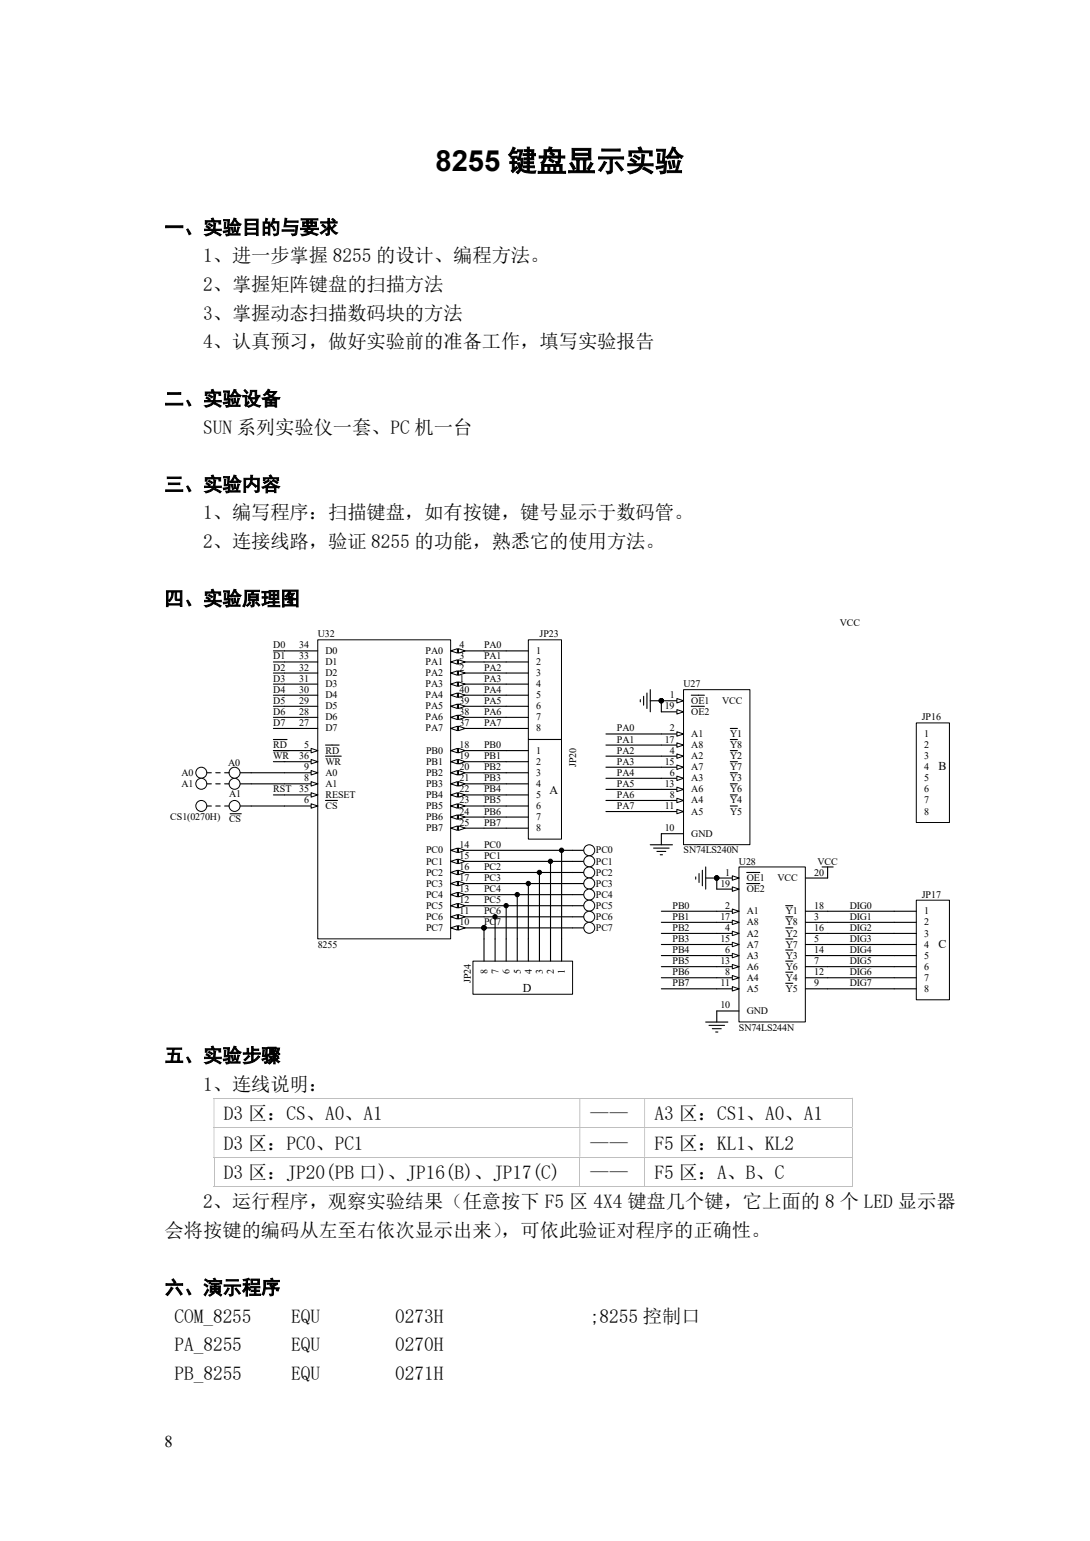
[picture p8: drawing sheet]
<svg xmlns="http://www.w3.org/2000/svg" width="210mm" height="297mm" viewBox="0 0 210 297" stroke-linecap="round" stroke-linejoin="round" font-family="sans-serif">
<path d="M61.2 123.3h25.6v57.7h-25.6z" fill-rule="evenodd" fill="#fff" stroke="#000" stroke-width=".19"/>
<path d="M54.8 125.5h6.4M54.8 127.6h6.4M54.8 129.7h6.4M54.8 131.9h6.4M54.8 134h6.4M54.8 136.1h6.4M54.8 138.3h6.4M86.8 125.5h6.5M54.8 140.4h6.4" fill="none" stroke="#000" stroke-width=".21"/>
<g fill="#fff" stroke="#000" stroke-width=".19">
<path d="M86.8 125.5l1.3-.5v.9z"/>
<path d="M88.3 125l1.3 .5-1.3 .4z"/>
</g>
<path d="M86.8 127.6h6.5" fill="none" stroke="#000" stroke-width=".21"/>
<g fill="#fff" stroke="#000" stroke-width=".19">
<path d="M86.8 127.6l1.3-.4v.8z"/>
<path d="M88.3 127.2l1.3 .4-1.3 .4z"/>
</g>
<path d="M86.8 129.7h6.5" fill="none" stroke="#000" stroke-width=".21"/>
<g fill="#fff" stroke="#000" stroke-width=".19">
<path d="M86.8 129.7l1.3-.4v.9z"/>
<path d="M88.3 129.3l1.3 .4-1.3 .5z"/>
</g>
<path d="M86.8 131.9h6.5" fill="none" stroke="#000" stroke-width=".21"/>
<g fill="#fff" stroke="#000" stroke-width=".19">
<path d="M86.8 131.9l1.3-.5v.9z"/>
<path d="M88.3 131.4l1.3 .5-1.3 .4z"/>
</g>
<path d="M86.8 134h6.5" fill="none" stroke="#000" stroke-width=".21"/>
<g fill="#fff" stroke="#000" stroke-width=".19">
<path d="M86.8 134l1.3-.4v.8z"/>
<path d="M88.3 133.6l1.3 .4-1.3 .4z"/>
</g>
<path d="M86.8 136.1h6.5" fill="none" stroke="#000" stroke-width=".21"/>
<g fill="#fff" stroke="#000" stroke-width=".19">
<path d="M86.8 136.1l1.3-.4v.9z"/>
<path d="M88.3 135.7l1.3 .4-1.3 .5z"/>
</g>
<path d="M86.8 138.3h6.5" fill="none" stroke="#000" stroke-width=".21"/>
<g fill="#fff" stroke="#000" stroke-width=".19">
<path d="M86.8 138.3l1.3-.5v.9z"/>
<path d="M88.3 137.8l1.3 .5-1.3 .4z"/>
</g>
<path d="M86.8 140.4h6.5" fill="none" stroke="#000" stroke-width=".21"/>
<g fill="#fff" stroke="#000" stroke-width=".19">
<path d="M86.8 140.4l1.3-.4v.8z"/>
<path d="M88.3 140l1.3 .4-1.3 .4z"/>
</g>
<path d="M86.8 144.7h6.5" fill="none" stroke="#000" stroke-width=".21"/>
<g fill="#fff" stroke="#000" stroke-width=".19">
<path d="M86.8 144.7l1.3-.5v.9z"/>
<path d="M88.3 144.2l1.3 .5-1.3 .4z"/>
</g>
<path d="M86.8 146.8h6.5" fill="none" stroke="#000" stroke-width=".21"/>
<g fill="#fff" stroke="#000" stroke-width=".19">
<path d="M86.8 146.8l1.3-.4v.8z"/>
<path d="M88.3 146.4l1.3 .4-1.3 .4z"/>
</g>
<path d="M86.8 148.9h6.5" fill="none" stroke="#000" stroke-width=".21"/>
<g fill="#fff" stroke="#000" stroke-width=".19">
<path d="M86.8 148.9l1.3-.4v.9z"/>
<path d="M88.3 148.5l1.3 .4-1.3 .5z"/>
</g>
<path d="M86.8 151.1h6.5" fill="none" stroke="#000" stroke-width=".21"/>
<g fill="#fff" stroke="#000" stroke-width=".19">
<path d="M86.8 151.1l1.3-.4v.8z"/>
<path d="M88.3 150.7l1.3 .4-1.3 .4z"/>
</g>
<path d="M86.8 153.2h6.5" fill="none" stroke="#000" stroke-width=".21"/>
<g fill="#fff" stroke="#000" stroke-width=".19">
<path d="M86.8 153.2l1.3-.4v.8z"/>
<path d="M88.3 152.8l1.3 .4-1.3 .4z"/>
</g>
<path d="M86.8 155.4h6.5" fill="none" stroke="#000" stroke-width=".21"/>
<g fill="#fff" stroke="#000" stroke-width=".19">
<path d="M86.8 155.4l1.3-.5v.9z"/>
<path d="M88.3 154.9l1.3 .5-1.3 .4z"/>
</g>
<path d="M86.8 157.5h6.5" fill="none" stroke="#000" stroke-width=".21"/>
<g fill="#fff" stroke="#000" stroke-width=".19">
<path d="M86.8 157.5l1.3-.4v.8z"/>
<path d="M88.3 157.1l1.3 .4-1.3 .4z"/>
</g>
<path d="M86.8 159.6h6.5" fill="none" stroke="#000" stroke-width=".21"/>
<g fill="#fff" stroke="#000" stroke-width=".19">
<path d="M86.8 159.6l1.3-.4v.8z"/>
<path d="M88.3 159.2l1.3 .4-1.3 .4z"/>
</g>
<path d="M86.8 163.9h6.5" fill="none" stroke="#000" stroke-width=".21"/>
<g fill="#fff" stroke="#000" stroke-width=".19">
<path d="M86.8 163.9l1.3-.4v.8z"/>
<path d="M88.3 163.5l1.3 .4-1.3 .4z"/>
</g>
<path d="M86.8 166h6.5" fill="none" stroke="#000" stroke-width=".21"/>
<g fill="#fff" stroke="#000" stroke-width=".19">
<path d="M86.8 166l1.3-.4v.9z"/>
<path d="M88.3 165.6l1.3 .4-1.3 .5z"/>
</g>
<path d="M86.8 168.2h6.5" fill="none" stroke="#000" stroke-width=".21"/>
<g fill="#fff" stroke="#000" stroke-width=".19">
<path d="M86.8 168.2l1.3-.5v.9z"/>
<path d="M88.3 167.7l1.3 .5-1.3 .4z"/>
</g>
<path d="M86.8 170.3h6.5" fill="none" stroke="#000" stroke-width=".21"/>
<g fill="#fff" stroke="#000" stroke-width=".19">
<path d="M86.8 170.3l1.3-.4v.8z"/>
<path d="M88.3 169.9l1.3 .4-1.3 .4z"/>
</g>
<path d="M86.8 172.4h6.5" fill="none" stroke="#000" stroke-width=".21"/>
<g fill="#fff" stroke="#000" stroke-width=".19">
<path d="M86.8 172.4l1.3-.4v.9z"/>
<path d="M88.3 172l1.3 .4-1.3 .5z"/>
</g>
<path d="M86.8 174.6h6.5" fill="none" stroke="#000" stroke-width=".21"/>
<g fill="#fff" stroke="#000" stroke-width=".19">
<path d="M86.8 174.6l1.3-.5v.9z"/>
<path d="M88.3 174.1l1.3 .5-1.3 .4z"/>
</g>
<path d="M86.8 176.7h6.5" fill="none" stroke="#000" stroke-width=".21"/>
<g fill="#fff" stroke="#000" stroke-width=".19">
<path d="M86.8 176.7l1.3-.4v.8z"/>
<path d="M88.3 176.3l1.3 .4-1.3 .4z"/>
</g>
<path d="M86.8 178.8h6.5" fill="none" stroke="#000" stroke-width=".21"/>
<g fill="#fff" stroke="#000" stroke-width=".19">
<path d="M86.8 178.8l1.3-.4v.9z"/>
<path d="M88.3 178.4l1.3 .4-1.3 .5z"/>
</g>
<path d="M54.8 144.7h6.4" fill="none" stroke="#000" stroke-width=".21"/>
<path d="M59.9 144.2l1.3 .5-1.3 .4z" fill="#fff" stroke="#000" stroke-width=".19"/>
<path d="M54.8 146.8h6.4M62.7 143.6h2.6" fill="none" stroke="#000" stroke-width=".21"/>
<path d="M59.9 146.4l1.3 .4-1.3 .4z" fill="#fff" stroke="#000" stroke-width=".19"/>
<path d="M54.8 148.9h6.4M62.7 145.7h3" fill="none" stroke="#000" stroke-width=".21"/>
<path d="M59.9 148.5l1.3 .4-1.3 .5z" fill="#fff" stroke="#000" stroke-width=".19"/>
<path d="M54.8 151.1h6.4" fill="none" stroke="#000" stroke-width=".21"/>
<path d="M59.9 150.7l1.3 .4-1.3 .4z" fill="#fff" stroke="#000" stroke-width=".19"/>
<path d="M54.8 153.2h6.4" fill="none" stroke="#000" stroke-width=".21"/>
<path d="M59.9 152.8l1.3 .4-1.3 .4z" fill="#fff" stroke="#000" stroke-width=".19"/>
<path d="M54.8 155.4h6.4" fill="none" stroke="#000" stroke-width=".21"/>
<path d="M59.9 154.9l1.3 .5-1.3 .4z" fill="#fff" stroke="#000" stroke-width=".19"/>
<g fill="none" stroke="#000" stroke-width=".21">
<path d="M52.7 125.5h2.1M52.7 127.6h2.1M52.7 129.7h2.1M52.7 131.9h2.1M52.7 134h2.1M52.7 136.1h2.1M52.7 138.3h2.1M93.3 125.5h4.2M93.3 127.6h4.2M93.3 129.7h4.2M93.3 131.9h4.2M93.3 134h4.2"/>
<path d="M93.3 136.1h4.2M93.3 138.3h4.2M48.4 148.9h6.4M48.4 151.1h6.4M52.7 144.7h3M52.7 142.5h2.6M52.7 140.4h2.1M52.7 153.2h2.1M52.7 146.8h2.1M62.7 154.3h2.3M93.3 144.7h4.2M93.3 140.4h4.2"/>
<path d="M93.3 153.2h4.2M93.3 146.8h4.2M93.3 148.9h4.2M93.3 151.1h4.2M93.3 155.4h4.2M93.3 157.5h4.2M93.3 159.6h4.2"/>
</g>
<circle cx="93.2" cy="178.8" r=".42" fill="#000" stroke="#000" stroke-width=".19"/>
<path d="M101.8 123.3h6.4v19.2h-6.4z" fill-rule="evenodd" fill="#fff" stroke="#000" stroke-width=".19"/>
<path d="M97.5 125.5h4.3M97.5 127.6h4.3M97.5 129.7h4.3M97.5 131.9h4.3M97.5 134h4.3M97.5 136.1h4.3M97.5 138.3h4.3M97.5 140.4h4.3" fill="none" stroke="#000" stroke-width=".21"/>
<path d="M101.8 142.5h6.4v19.2h-6.4z" fill-rule="evenodd" fill="#fff" stroke="#000" stroke-width=".19"/>
<path d="M97.5 144.7h4.3M97.5 146.8h4.3M97.5 148.9h4.3M97.5 151.1h4.3M97.5 153.2h4.3M97.5 155.4h4.3M97.5 157.5h4.3M97.5 159.6h4.3" fill="none" stroke="#000" stroke-width=".21"/>
<path d="M91.1 185.2h19.2v6.4h-19.2z" fill-rule="evenodd" fill="#fff" stroke="#000" stroke-width=".19"/>
<path d="M46.3 155.4h2.1M93.3 181v4.2M95.4 181v4.2M97.5 181v4.2M99.7 181v4.2M101.8 181v4.2M103.9 181v4.2M106.1 181v4.2M108.2 181v4.2" fill="none" stroke="#000" stroke-width=".21"/>
<circle cx="45.2" cy="155.3" r="1.06" fill="#fff" stroke="#000" stroke-width=".19"/>
<path d="M110.3 163.9h2.2" fill="none" stroke="#000" stroke-width=".21"/>
<circle cx="113.5" cy="163.9" r="1.06" fill="#fff" stroke="#000" stroke-width=".19"/>
<path d="M110.3 166h2.2" fill="none" stroke="#000" stroke-width=".21"/>
<circle cx="113.5" cy="166" r="1.06" fill="#fff" stroke="#000" stroke-width=".19"/>
<path d="M110.3 168.2h2.2" fill="none" stroke="#000" stroke-width=".21"/>
<circle cx="113.5" cy="168.2" r="1.06" fill="#fff" stroke="#000" stroke-width=".19"/>
<path d="M110.3 170.3h2.2" fill="none" stroke="#000" stroke-width=".21"/>
<circle cx="113.5" cy="170.3" r="1.06" fill="#fff" stroke="#000" stroke-width=".19"/>
<path d="M110.3 172.4h2.2" fill="none" stroke="#000" stroke-width=".21"/>
<circle cx="113.5" cy="172.4" r="1.06" fill="#fff" stroke="#000" stroke-width=".19"/>
<path d="M110.3 174.6h2.2" fill="none" stroke="#000" stroke-width=".21"/>
<circle cx="113.5" cy="174.6" r="1.06" fill="#fff" stroke="#000" stroke-width=".19"/>
<path d="M110.3 176.7h2.2" fill="none" stroke="#000" stroke-width=".21"/>
<circle cx="113.5" cy="176.7" r="1.06" fill="#fff" stroke="#000" stroke-width=".19"/>
<path d="M110.3 178.8h2.2" fill="none" stroke="#000" stroke-width=".21"/>
<circle cx="113.5" cy="178.8" r="1.06" fill="#fff" stroke="#000" stroke-width=".19"/>
<path d="M46.3 151.1h2.1" fill="none" stroke="#000" stroke-width=".21"/>
<circle cx="45.2" cy="151.1" r="1.06" fill="#fff" stroke="#000" stroke-width=".19"/>
<path d="M46.3 148.9h2.1" fill="none" stroke="#000" stroke-width=".21"/>
<circle cx="45.2" cy="148.9" r="1.06" fill="#fff" stroke="#000" stroke-width=".19"/>
<g fill="none" stroke="#000" stroke-width=".21">
<path d="M44.3 156.8h2.2M48.4 155.4h6.4M93.3 163.9h17M93.3 166h17M93.3 168.2h17M93.3 170.3h17M93.3 172.4h17M93.3 174.6h17M93.3 176.7h17M95.4 176.7v4.3M97.5 174.6v6.4M99.7 172.4v8.6"/>
<path d="M101.8 170.3v10.7M103.9 168.2v12.8M106.1 166v15M108.2 163.9v17.1M110.3 178.8h-17v2.2"/>
</g>
<g fill="#000" stroke="#000" stroke-width=".19">
<circle cx="93.2" cy="178.8" r=".42"/>
<circle cx="95.4" cy="176.7" r=".42"/>
<circle cx="97.5" cy="174.6" r=".42"/>
<circle cx="99.7" cy="172.4" r=".42"/>
<circle cx="101.8" cy="170.3" r=".42"/>
<circle cx="103.9" cy="168.1" r=".42"/>
<circle cx="106.1" cy="166" r=".42"/>
<circle cx="108.2" cy="163.9" r=".42"/>
</g>
<g fill="#fff" stroke="#000" stroke-width=".19">
<path d="M176.5 139.3h6.4v19.2h-6.4z" fill-rule="evenodd"/>
<path d="M176.5 173.5h6.4v19.2h-6.4z" fill-rule="evenodd"/>
</g>
<path d="M172.3 175.6h4.2M172.3 177.8h4.2M172.3 179.9h4.2M172.3 182h4.2M172.3 184.2h4.2M172.3 186.3h4.2M172.3 188.4h4.2M172.3 190.6h4.2" fill="none" stroke="#000" stroke-width=".21"/>
<path d="M131.7 132.9h12.8v29.9h-12.8z" fill-rule="evenodd" fill="#fff" stroke="#000" stroke-width=".19"/>
<path d="M127.4 135.1h4.3" fill="none" stroke="#000" stroke-width=".21"/>
<path d="M130.4 134.6l1.3 .5-1.3 .4z" fill="#fff" stroke="#000" stroke-width=".19"/>
<path d="M133.2 134h2.5M127.4 141.5h4.3" fill="none" stroke="#000" stroke-width=".21"/>
<path d="M130.4 141l1.3 .5-1.3 .4z" fill="#fff" stroke="#000" stroke-width=".19"/>
<path d="M127.4 145.7h4.3" fill="none" stroke="#000" stroke-width=".21"/>
<path d="M130.4 145.3l1.3 .4-1.3 .5z" fill="#fff" stroke="#000" stroke-width=".19"/>
<path d="M127.4 150h4.3" fill="none" stroke="#000" stroke-width=".21"/>
<path d="M130.4 149.6l1.3 .4-1.3 .4z" fill="#fff" stroke="#000" stroke-width=".19"/>
<path d="M127.4 154.3h4.3" fill="none" stroke="#000" stroke-width=".21"/>
<path d="M130.4 153.9l1.3 .4-1.3 .4z" fill="#fff" stroke="#000" stroke-width=".19"/>
<path d="M127.4 156.4h4.3M140.7 153.2h1.4M140.7 148.9h1.4M140.7 144.7h1.4M140.7 140.4h1.4M140.7 142.5h1.4M140.7 146.8h1.4M140.7 151.1h1.4M140.7 155.4h1.4M127.4 160.7h4.3" fill="none" stroke="#000" stroke-width=".21"/>
<path d="M130.4 156l1.3 .4-1.3 .4z" fill="#fff" stroke="#000" stroke-width=".19"/>
<path d="M127.4 137.2h4.3" fill="none" stroke="#000" stroke-width=".21"/>
<path d="M130.4 136.8l1.3 .4-1.3 .4z" fill="#fff" stroke="#000" stroke-width=".19"/>
<path d="M133.2 136.1h2.5M127.4 152.1h4.3" fill="none" stroke="#000" stroke-width=".21"/>
<path d="M130.4 151.7l1.3 .4-1.3 .5z" fill="#fff" stroke="#000" stroke-width=".19"/>
<path d="M127.4 143.6h4.3" fill="none" stroke="#000" stroke-width=".21"/>
<path d="M130.4 143.2l1.3 .4-1.3 .4z" fill="#fff" stroke="#000" stroke-width=".19"/>
<path d="M127.4 147.9h4.3" fill="none" stroke="#000" stroke-width=".21"/>
<path d="M130.4 147.4l1.3 .5-1.3 .4z" fill="#fff" stroke="#000" stroke-width=".19"/>
<g fill="#000" stroke="#000" stroke-width=".19">
<circle cx="127.4" cy="135" r=".42"/>
<circle cx="138.1" cy="169.2" r=".42"/>
</g>
<g fill="none" stroke="#000" stroke-width=".21">
<path d="M123.4 134.8v.5M124 134.2v1.7M124.7 133.6v3M125.3 132.9v4.3M125.3 135.1h2.1v2.1M116.8 141.5h10.6M116.8 145.7h10.6M116.8 150h10.6M116.8 154.3h10.6M116.8 156.4h10.6M116.8 152.1h10.6M116.8 147.9h10.6"/>
<path d="M116.8 143.6h10.6M125.3 162.8h4.3M125.9 163.5h3M126.6 164.1h1.7M127.2 164.7h.4M127.4 160.7v2.1M127.4 175.6h10.7M127.4 179.9h10.7M127.4 177.8h10.7M134 169v.4M134.7 168.4v1.7M135.3 167.7v3"/>
<path d="M136 167.1v4.3M136 169.2h2.1v2.2M158.4 167.1h2.1M159.5 167.1v2.1M159.5 175.6h12.8M159.5 179.9h12.8M159.5 177.8h12.8M127.4 184.2h10.7M127.4 188.4h10.7M127.4 190.6h10.7M127.4 186.3h10.7M127.4 182h10.7"/>
<path d="M136 197h4.2M136.6 197.6h3M137.3 198.3h1.7M137.9 198.9h.4M138.1 194.9v2.1M159.5 184.2h12.8M159.5 188.4h12.8M159.5 190.6h12.8M159.5 186.3h12.8M159.5 182h12.8"/>
</g>
<path d="M142.4 167.1h12.8v29.9h-12.8z" fill-rule="evenodd" fill="#fff" stroke="#000" stroke-width=".19"/>
<path d="M138.1 169.2h4.3" fill="none" stroke="#000" stroke-width=".21"/>
<path d="M141.1 168.8l1.3 .4-1.3 .5z" fill="#fff" stroke="#000" stroke-width=".19"/>
<path d="M138.1 175.6h4.3M143.9 168.2h2.5" fill="none" stroke="#000" stroke-width=".21"/>
<path d="M141.1 175.2l1.3 .4-1.3 .5z" fill="#fff" stroke="#000" stroke-width=".19"/>
<path d="M138.1 179.9h4.3" fill="none" stroke="#000" stroke-width=".21"/>
<path d="M141.1 179.5l1.3 .4-1.3 .4z" fill="#fff" stroke="#000" stroke-width=".19"/>
<path d="M138.1 184.2h4.3" fill="none" stroke="#000" stroke-width=".21"/>
<path d="M141.1 183.8l1.3 .4-1.3 .4z" fill="#fff" stroke="#000" stroke-width=".19"/>
<path d="M138.1 188.4h4.3" fill="none" stroke="#000" stroke-width=".21"/>
<path d="M141.1 188l1.3 .4-1.3 .5z" fill="#fff" stroke="#000" stroke-width=".19"/>
<g fill="none" stroke="#000" stroke-width=".21">
<path d="M151.4 178.8h1.4M151.4 174.6h1.4M151.4 176.7h1.4M155.2 179.9h4.3M155.2 175.6h4.3M155.2 177.8h4.3M138.1 194.9h4.3M138.1 190.6h4.3M151.4 187.4h1.4M151.4 183.1h1.4M151.4 181h1.4M151.4 185.2h1.4"/>
<path d="M151.4 189.5h1.4M155.2 188.4h4.3M155.2 184.2h4.3M155.2 182h4.3M155.2 186.3h4.3M155.2 190.6h4.3"/>
</g>
<path d="M141.1 190.2l1.3 .4-1.3 .4z" fill="#fff" stroke="#000" stroke-width=".19"/>
<path d="M138.1 171.4h4.3M155.2 169.2h4.3" fill="none" stroke="#000" stroke-width=".21"/>
<path d="M141.1 170.9l1.3 .5-1.3 .4z" fill="#fff" stroke="#000" stroke-width=".19"/>
<path d="M143.9 170.3h2.5M138.1 186.3h4.3" fill="none" stroke="#000" stroke-width=".21"/>
<path d="M141.1 185.9l1.3 .4-1.3 .4z" fill="#fff" stroke="#000" stroke-width=".19"/>
<path d="M138.1 177.8h4.3" fill="none" stroke="#000" stroke-width=".21"/>
<path d="M141.1 177.3l1.3 .5-1.3 .4z" fill="#fff" stroke="#000" stroke-width=".19"/>
<path d="M138.1 182h4.3" fill="none" stroke="#000" stroke-width=".21"/>
<path d="M141.1 181.6l1.3 .4-1.3 .5z" fill="#fff" stroke="#000" stroke-width=".19"/>
<circle cx="138.1" cy="169.2" r=".42" fill="#000" stroke="#000" stroke-width=".19"/>
<circle cx="38.8" cy="148.9" r="1.06" fill="#fff" stroke="#000" stroke-width=".19"/>
<path d="M39.9 148.9h.8M41.6 148.9h.8M43.3 148.9h.8" fill="none" stroke="#000" stroke-width=".21"/>
<circle cx="38.8" cy="151.1" r="1.06" fill="#fff" stroke="#000" stroke-width=".19"/>
<path d="M39.9 151.1h.8M41.6 151.1h.8M43.3 151.1h.8" fill="none" stroke="#000" stroke-width=".21"/>
<circle cx="38.8" cy="155.3" r="1.06" fill="#fff" stroke="#000" stroke-width=".19"/>
<path d="M39.9 155.4h.8M41.6 155.4h.8M43.3 155.4h.8" fill="none" stroke="#000" stroke-width=".21"/>
<path d="M41.1 211.7h123" fill="none" stroke="#c0c0c0" stroke-width=".19"/>
<path d="M164.1 211.6h.2v.2h-.2zM41.1 211.8h.2v5.5h-.2zM111.6 211.8h.2v5.5h-.2zM124.1 211.8h.2v5.5h-.2z" fill-rule="evenodd" fill="#c0c0c0"/>
<path d="M41.1 217.3h123M164.2 211.8v5.5" fill="none" stroke="#c0c0c0" stroke-width=".19"/>
<path d="M164.1 217.3h.2v.1h-.2zM41.1 217.4h.2v5.6h-.2zM111.6 217.4h.2v5.6h-.2zM124.1 217.4h.2v5.6h-.2z" fill-rule="evenodd" fill="#c0c0c0"/>
<path d="M164.2 217.4v5.6M41.1 223.1h123" fill="none" stroke="#c0c0c0" stroke-width=".19"/>
<path d="M164.1 223h.2v.1h-.2z" fill="#c0c0c0"/>
<path d="M41.1 228.7h70.5M41.2 223.1v5.7M111.7 223.1v5.7M111.8 228.7h12.3M124.2 223.1v5.7M124.3 228.7h39.8M164.2 223.1v5.7" fill="none" stroke="#c0c0c0" stroke-width=".19"/>
<path d="M164.1 228.6h.2v.2h-.2z" fill="#c0c0c0"/>
<text font-size="5.6" x="83.9" y="32.9">8255 键盘显示实验</text>
<g font-size="3.7">
<text x="31.7" y="45.1">一、实验目的与要求</text>
<text x="39.1" y="50.6">1、进一步掌握 8255 的设计、编程方法。</text>
<text x="39.1" y="56.1">2、掌握矩阵键盘的扫描方法</text>
<text x="39.1" y="61.6">3、掌握动态扫描数码块的方法</text>
<text x="39.1" y="67.1">4、认真预习，做好实验前的准备工作，填写实验报告</text>
<text x="31.7" y="78.1">二、实验设备</text>
<text x="39.1" y="83.6">SUN 系列实验仪一套、PC 机一台</text>
<text x="31.7" y="94.6">三、实验内容</text>
<text x="39.1" y="100.1">1、编写程序：扫描键盘，如有按键，键号显示于数码管。</text>
<text x="39.1" y="105.6">2、连接线路，验证 8255 的功能，熟悉它的使用方法。</text>
<text x="31.7" y="116.6">四、实验原理图</text>
<text x="31.7" y="204.7">五、实验步骤</text>
<text x="39.1" y="210.2">1、连线说明：</text>
<text x="43.1" y="215.9">D3 区：CS、A0、A1</text>
<text x="113.6" y="215.9">——</text>
<text x="126.1" y="215.9">A3 区：CS1、A0、A1</text>
<text x="43.1" y="221.6">D3 区：PC0、PC1</text>
<text x="113.6" y="221.6">——</text>
<text x="126.1" y="221.6">F5 区：KL1、KL2</text>
<text x="43.1" y="227.2">D3 区：JP20(PB 口)、JP16(B)、JP17(C)</text>
<text x="113.6" y="227.2">——</text>
<text x="126.1" y="227.2">F5 区：A、B、C</text>
<text x="39.1" y="232.9">2、运行程序，观察实验结果（任意按下 F5 区 4X4 键盘几个键，它上面的 8 个 LED 显示器</text>
<text x="31.7" y="238.4">会将按键的编码从左至右依次显示出来）</text>
<text x="96.6" y="238.4">，可依此验证对程序的正确性。</text>
<text x="31.7" y="249.4">六、演示程序</text>
<text x="33.6" y="254.9">COM_8255</text>
<text x="56.1" y="254.9">EQU</text>
<text x="76.1" y="254.9">0273H</text>
<text x="113.6" y="254.9">;8255 控制口</text>
<text x="33.6" y="260.4">PA_8255</text>
<text x="56.1" y="260.4">EQU</text>
<text x="76.1" y="260.4">0270H</text>
<text x="33.6" y="265.9">PB_8255</text>
<text x="56.1" y="265.9">EQU</text>
<text x="76.1" y="265.9">0271H</text>
</g>
<text font-size="3.2" x="31.7" y="278.8">8</text>
<g font-size="2.3">
<text x="180.8" y="148.5">B</text>
<text x="105.9" y="153">A</text>
<text x="180.8" y="182.6">C</text>
<text x="100.8" y="191.2">D</text>
</g>
<g font-size="2.1">
<text x="140.8" y="151.1" transform="rotate(-90 140.8 151.1)">8255</text>
<text x="151.5" y="185.3" transform="rotate(-90 151.5 185.3)">8255</text>
</g>
<g font-size="1.9">
<text x="52.7" y="125">D0</text>
<text x="57.6" y="125">34</text>
<text x="61.2" y="122.9">U32</text>
<text x="88.6" y="125">4</text>
<text x="93.3" y="125">PA0</text>
<text x="103.9" y="122.9">JP23</text>
<text x="161.8" y="120.7">VCC</text>
<text x="52.7" y="127.1">D1</text>
<text x="52.7" y="129.2">D2</text>
<text x="52.7" y="131.4">D3</text>
<text x="57.6" y="127.1">33</text>
<text x="57.6" y="129.2">32</text>
<text x="57.6" y="131.4">31</text>
<text x="62.7" y="126">D0</text>
<text x="62.7" y="128.2">D1</text>
<text x="62.7" y="130.3">D2</text>
<text x="82" y="126">PA0</text>
<text x="82" y="128.2">PA1</text>
<text x="82" y="130.3">PA2</text>
<text x="88.6" y="127.1">3</text>
<text x="88.6" y="129.2">2</text>
<text x="88.6" y="131.4">1</text>
<text x="93.3" y="127.1">PA1</text>
<text x="93.3" y="129.2">PA2</text>
<text x="93.3" y="131.4">PA3</text>
<text x="103.3" y="126">1</text>
<text x="103.3" y="128.2">2</text>
<text x="103.3" y="130.3">3</text>
<text x="52.7" y="133.5">D4</text>
<text x="52.7" y="135.6">D5</text>
<text x="52.7" y="137.8">D6</text>
<text x="57.6" y="133.5">30</text>
<text x="57.6" y="135.6">29</text>
<text x="57.6" y="137.8">28</text>
<text x="62.7" y="132.5">D3</text>
<text x="62.7" y="134.6">D4</text>
<text x="62.7" y="136.7">D5</text>
<text x="82" y="132.5">PA3</text>
<text x="82" y="134.6">PA4</text>
<text x="82" y="136.7">PA5</text>
<text x="88.6" y="133.5">40</text>
<text x="88.6" y="135.6">39</text>
<text x="88.6" y="137.8">38</text>
<text x="93.3" y="133.5">PA4</text>
<text x="93.3" y="135.6">PA5</text>
<text x="93.3" y="137.8">PA6</text>
<text x="103.3" y="132.5">4</text>
<text x="103.3" y="134.6">5</text>
<text x="103.3" y="136.7">6</text>
<text x="128.1" y="136.7">19</text>
<text x="129" y="134.6">1</text>
<text x="131.7" y="132.5">U27</text>
<text x="133.2" y="135.6">OE1</text>
<text x="133.2" y="137.8">OE2</text>
<text x="139.1" y="135.6">VCC</text>
<text x="52.7" y="139.9">D7</text>
<text x="57.6" y="139.9">27</text>
<text x="62.7" y="138.9">D6</text>
<text x="62.7" y="141">D7</text>
<text x="82" y="138.9">PA6</text>
<text x="82" y="141">PA7</text>
<text x="88.6" y="139.9">37</text>
<text x="93.3" y="139.9">PA7</text>
<text x="103.3" y="138.9">7</text>
<text x="103.3" y="141">8</text>
<text x="118.9" y="141">PA0</text>
<text x="118.9" y="143.1">PA1</text>
<text x="128.1" y="143.1">17</text>
<text x="129" y="141">2</text>
<text x="133.2" y="142.1">A1</text>
<text x="140.7" y="142.1">Y1</text>
<text x="177.6" y="138.9">JP16</text>
<text x="178.1" y="142.1">1</text>
<text x="35" y="149.5">A0</text>
<text x="43.9" y="147.6">A0</text>
<text x="52.7" y="146.3">WR</text>
<text x="52.7" y="144.2">RD</text>
<text x="57.6" y="146.3">36</text>
<text x="58.6" y="144.2">5</text>
<text x="58.6" y="148.5">9</text>
<text x="62.7" y="145.2">RD</text>
<text x="62.7" y="147.4">WR</text>
<text x="62.7" y="149.5">A0</text>
<text x="82.1" y="145.2">PB0</text>
<text x="82.1" y="147.4">PB1</text>
<text x="82.1" y="149.5">PB2</text>
<text x="88.6" y="144.2">18</text>
<text x="88.6" y="146.3">19</text>
<text x="88.6" y="148.5">20</text>
<text x="93.3" y="144.2">PB0</text>
<text x="93.3" y="146.3">PB1</text>
<text x="93.3" y="148.5">PB2</text>
<text x="103.3" y="145.2">1</text>
<text x="103.3" y="147.4">2</text>
<text x="103.3" y="149.5">3</text>
<text x="111" y="147.9" transform="rotate(-90 111 147.9)">JP20</text>
<text x="118.9" y="145.2">PA2</text>
<text x="118.9" y="147.4">PA3</text>
<text x="118.9" y="149.5">PA4</text>
<text x="128.1" y="147.4">15</text>
<text x="129" y="145.2">4</text>
<text x="129" y="149.5">6</text>
<text x="133.2" y="146.3">A2</text>
<text x="133.2" y="144.2">A8</text>
<text x="133.2" y="148.5">A7</text>
<text x="140.7" y="146.3">Y2</text>
<text x="140.7" y="144.2">Y8</text>
<text x="140.7" y="148.5">Y7</text>
<text x="178.1" y="144.2">2</text>
<text x="178.1" y="146.3">3</text>
<text x="178.1" y="148.5">4</text>
<text x="35" y="151.7">A1</text>
<text x="44.2" y="153.6">A1</text>
<text x="52.7" y="152.7">RST</text>
<text x="57.6" y="152.7">35</text>
<text x="58.6" y="150.6">8</text>
<text x="58.6" y="154.9">6</text>
<text x="62.7" y="151.7">A1</text>
<text x="62.7" y="153.8">RESET</text>
<text x="62.7" y="155.9">CS</text>
<text x="82.1" y="151.7">PB3</text>
<text x="82.1" y="153.8">PB4</text>
<text x="82.1" y="155.9">PB5</text>
<text x="88.6" y="150.6">21</text>
<text x="88.6" y="152.7">22</text>
<text x="88.6" y="154.9">23</text>
<text x="93.3" y="150.6">PB3</text>
<text x="93.3" y="152.7">PB4</text>
<text x="93.3" y="154.9">PB5</text>
<text x="103.3" y="151.7">4</text>
<text x="103.3" y="153.8">5</text>
<text x="103.3" y="155.9">6</text>
<text x="118.9" y="151.7">PA5</text>
<text x="118.9" y="153.8">PA6</text>
<text x="118.9" y="155.9">PA7</text>
<text x="128.1" y="155.9">11</text>
<text x="128.1" y="151.7">13</text>
<text x="129" y="153.8">8</text>
<text x="133.2" y="150.6">A3</text>
<text x="133.2" y="154.9">A4</text>
<text x="133.2" y="152.7">A6</text>
<text x="140.7" y="154.9">Y4</text>
<text x="140.7" y="150.6">Y3</text>
<text x="140.7" y="152.7">Y6</text>
<text x="178.1" y="150.6">5</text>
<text x="178.1" y="152.7">6</text>
<text x="178.1" y="154.9">7</text>
<text x="32.8" y="158.1">CS1(0270H)</text>
<text x="44.2" y="158.5">CS</text>
<text x="82.1" y="158.1">PB6</text>
<text x="82.1" y="160.2">PB7</text>
<text x="88.6" y="157">24</text>
<text x="88.6" y="159.1">25</text>
<text x="93.3" y="157">PB6</text>
<text x="93.3" y="159.1">PB7</text>
<text x="103.3" y="158.1">7</text>
<text x="103.3" y="160.2">8</text>
<text x="128.1" y="160.2">10</text>
<text x="133.2" y="161.3">GND</text>
<text x="133.2" y="157">A5</text>
<text x="140.7" y="157">Y5</text>
<text x="178.1" y="157">8</text>
<text x="82.1" y="164.5">PC0</text>
<text x="82.1" y="166.6">PC1</text>
<text x="88.6" y="163.4">14</text>
<text x="88.6" y="165.5">15</text>
<text x="88.6" y="167.7">16</text>
<text x="93.3" y="163.4">PC0</text>
<text x="93.3" y="165.5">PC1</text>
<text x="93.3" y="167.7">PC2</text>
<text x="114.8" y="164.5">PC0</text>
<text x="114.8" y="166.6">PC1</text>
<text x="131.7" y="164.5">SN74LS240N</text>
<text x="142.4" y="166.6">U28</text>
<text x="157.5" y="166.6">VCC</text>
<text x="82.1" y="168.7">PC2</text>
<text x="82.1" y="170.9">PC3</text>
<text x="82.1" y="173">PC4</text>
<text x="88.6" y="169.8">17</text>
<text x="88.6" y="172">13</text>
<text x="93.3" y="169.8">PC3</text>
<text x="93.3" y="172">PC4</text>
<text x="114.8" y="168.7">PC2</text>
<text x="114.8" y="170.9">PC3</text>
<text x="114.8" y="173">PC4</text>
<text x="138.8" y="170.9">19</text>
<text x="139.7" y="168.7">1</text>
<text x="143.9" y="169.8">OE1</text>
<text x="143.9" y="172">OE2</text>
<text x="149.8" y="169.8">VCC</text>
<text x="156.9" y="168.7">20</text>
<text x="177.6" y="173">JP17</text>
<text x="82.1" y="175.1">PC5</text>
<text x="82.1" y="177.3">PC6</text>
<text x="82.1" y="179.4">PC7</text>
<text x="88.6" y="174.1">12</text>
<text x="88.6" y="176.2">11</text>
<text x="88.6" y="178.4">10</text>
<text x="93.3" y="174.1">PC5</text>
<text x="93.3" y="176.2">PC6</text>
<text x="93.3" y="178.4">PC7</text>
<text x="114.8" y="175.1">PC5</text>
<text x="114.8" y="177.3">PC6</text>
<text x="114.8" y="179.4">PC7</text>
<text x="129.6" y="175.1">PB0</text>
<text x="129.6" y="177.3">PB1</text>
<text x="129.6" y="179.4">PB2</text>
<text x="138.8" y="177.3">17</text>
<text x="139.7" y="175.1">2</text>
<text x="139.7" y="179.4">4</text>
<text x="143.9" y="176.2">A1</text>
<text x="143.9" y="178.4">A8</text>
<text x="151.4" y="176.2">Y1</text>
<text x="151.4" y="178.4">Y8</text>
<text x="156.9" y="179.4">16</text>
<text x="156.9" y="175.1">18</text>
<text x="156.9" y="177.3">3</text>
<text x="163.7" y="175.1">DIG0</text>
<text x="163.7" y="177.3">DIG1</text>
<text x="163.7" y="179.4">DIG2</text>
<text x="178.1" y="176.2">1</text>
<text x="178.1" y="178.4">2</text>
<text x="61.2" y="182.6">8255</text>
<text x="129.6" y="181.6">PB3</text>
<text x="129.6" y="183.7">PB4</text>
<text x="129.6" y="185.8">PB5</text>
<text x="138.8" y="185.8">13</text>
<text x="138.8" y="181.6">15</text>
<text x="139.7" y="183.7">6</text>
<text x="143.9" y="180.5">A2</text>
<text x="143.9" y="184.7">A3</text>
<text x="143.9" y="182.6">A7</text>
<text x="151.4" y="184.7">Y3</text>
<text x="151.4" y="180.5">Y2</text>
<text x="151.4" y="182.6">Y7</text>
<text x="156.9" y="183.7">14</text>
<text x="156.9" y="181.6">5</text>
<text x="156.9" y="185.8">7</text>
<text x="163.7" y="181.6">DIG3</text>
<text x="163.7" y="183.7">DIG4</text>
<text x="163.7" y="185.8">DIG5</text>
<text x="178.1" y="180.5">3</text>
<text x="178.1" y="182.6">4</text>
<text x="178.1" y="184.7">5</text>
<text x="90.7" y="189.5" transform="rotate(-90 90.7 189.5)">JP24</text>
<text x="93.9" y="187.7" transform="rotate(-90 93.9 187.7)">8</text>
<text x="96.1" y="187.7" transform="rotate(-90 96.1 187.7)">7</text>
<text x="98.2" y="187.7" transform="rotate(-90 98.2 187.7)">6</text>
<text x="100.3" y="187.7" transform="rotate(-90 100.3 187.7)">5</text>
<text x="102.4" y="187.7" transform="rotate(-90 102.4 187.7)">4</text>
<text x="104.6" y="187.7" transform="rotate(-90 104.6 187.7)">3</text>
<text x="106.7" y="187.7" transform="rotate(-90 106.7 187.7)">2</text>
<text x="108.8" y="187.7" transform="rotate(-90 108.8 187.7)">1</text>
<text x="129.6" y="188">PB6</text>
<text x="129.6" y="190.1">PB7</text>
<text x="138.8" y="190.1">11</text>
<text x="139.7" y="188">8</text>
<text x="143.9" y="189">A4</text>
<text x="143.9" y="191.2">A5</text>
<text x="143.9" y="186.9">A6</text>
<text x="151.4" y="189">Y4</text>
<text x="151.4" y="186.9">Y6</text>
<text x="151.4" y="191.2">Y5</text>
<text x="156.9" y="188">12</text>
<text x="156.9" y="190.1">9</text>
<text x="163.7" y="188">DIG6</text>
<text x="163.7" y="190.1">DIG7</text>
<text x="178.1" y="186.9">6</text>
<text x="178.1" y="189">7</text>
<text x="178.1" y="191.2">8</text>
<text x="138.8" y="194.4">10</text>
<text x="143.9" y="195.5">GND</text>
<text x="142.4" y="198.6">SN74LS244N</text>
</g>
</svg>
